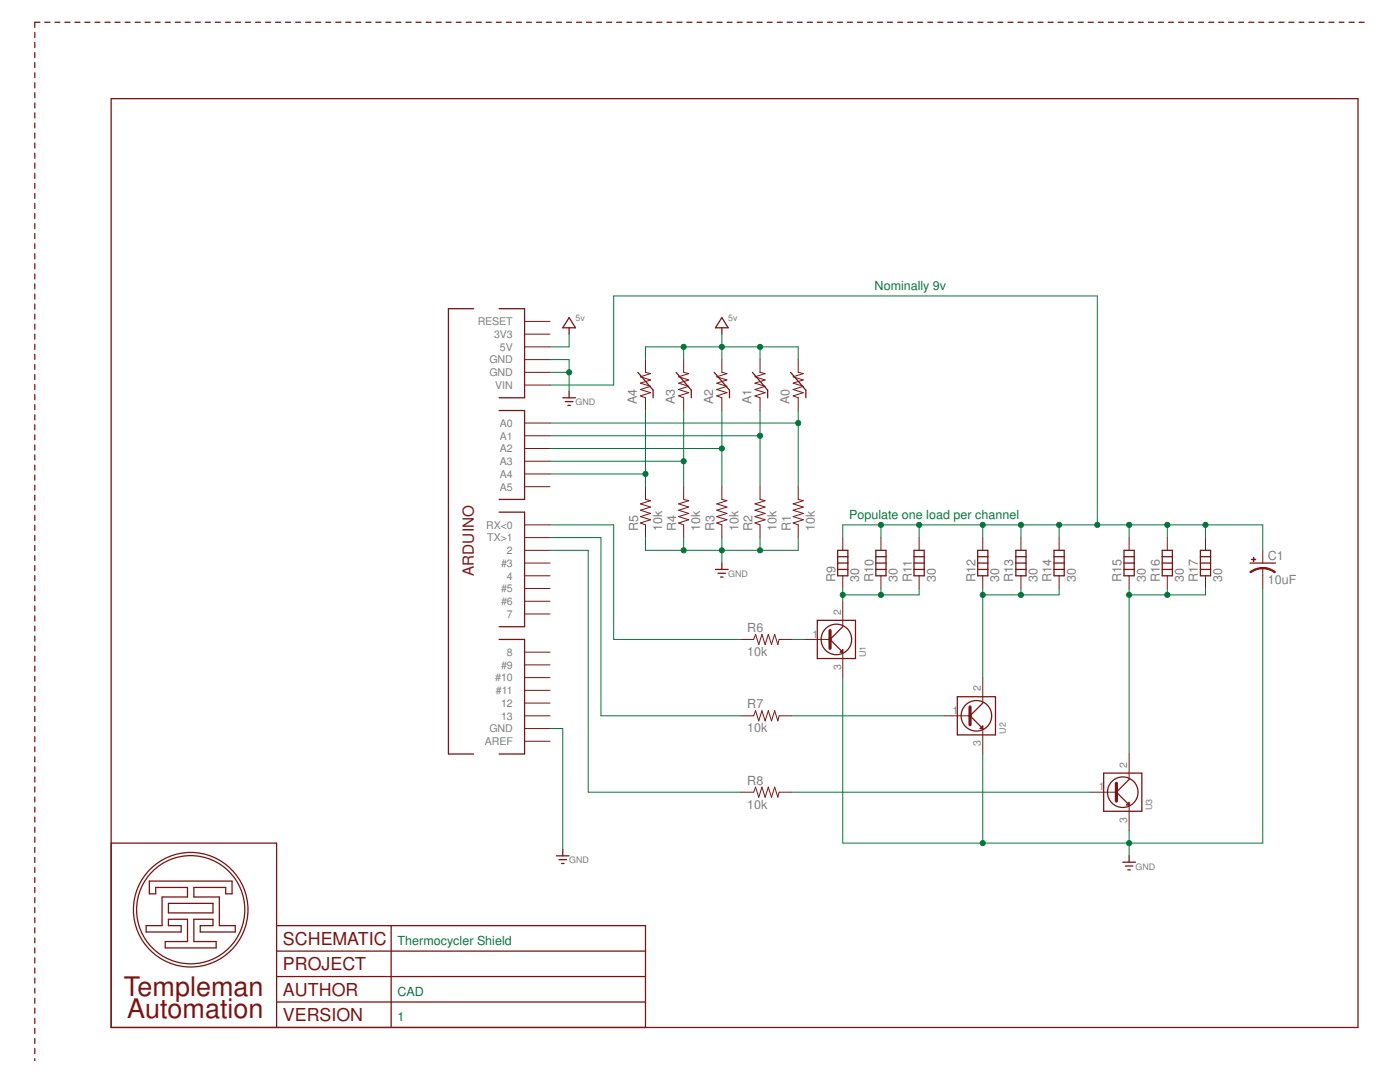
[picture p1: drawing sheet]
<svg xmlns="http://www.w3.org/2000/svg" width="279mm" height="216mm" viewBox="0 0 279 216" stroke-linecap="round" stroke-linejoin="round" font-family="sans-serif">
<g fill="none" stroke="#791413" stroke-width=".25">
<path d="M6.9 6.5v1M6.9 8.5v1M6.9 10.5v1M6.9 12.5v1M6.9 14.5v1M6.9 16.5v1M6.9 18.5v1M8 4.4h-1.1v1.1M8.9 4.4h1M11 4.4h.9M13 4.4h1M14.9 4.4h1.1"/>
<path d="M16.9 4.4h1M19 4.4h.9M21 4.4h1M22.2 19.7h248.8v185.3h-248.8zM22.9 4.4h1.1M25 4.4h1M27 4.4h1M29 4.4h1M31 4.4h1M33 4.4h1M35 4.4h1M37 4.4h1"/>
<path d="M39 4.4h1M41 4.4h1M43 4.4h1M45 4.4h1M47 4.4h1M49 4.4h1M51 4.4h1M53 4.4h1M55 4.4h1M57 4.4h1M59 4.4h1M61 4.4h1"/>
<path d="M63 4.4h1M65 4.4h1M67 4.4h1M69 4.4h1M71 4.4h1M73 4.4h1M75 4.4h1M77 4.4h1M79 4.4h1M81 4.4h1M83 4.4h1M85 4.4h1"/>
<path d="M87 4.4h1.1M89 4.4h1M91.1 4.4h.9M93 4.4h1.1M95 4.4h1.1M97 4.4h1M99.1 4.4h.9M101 4.4h1.1M103 4.4h1.1M105.1 4.4h.9M107.1 4.4h1M109.1 4.4h1"/>
<path d="M111.1 4.4h1M113.1 4.4h.9M115.1 4.4h1M117.1 4.4h1M119.1 4.4h1M121.1 4.4h1M123.1 4.4h1M125.1 4.4h1M127.1 4.4h1M129.1 4.4h1M131.1 4.4h1M133.1 4.4h1"/>
<path d="M135.1 4.4h1M137.1 4.4h1M139.1 4.4h1M141.1 4.4h1M143.1 4.4h1M145.1 4.4h1M147.1 4.4h1M149.1 4.4h1M151.1 4.4h1M153.1 4.4h1M155.1 4.4h1M157.1 4.4h1"/>
<path d="M159.1 4.4h1M161.1 4.4h1M163.1 4.4h1M165.1 4.4h1M167.1 4.4h1M169.1 4.4h1M171.1 4.4h1M173.1 4.4h1M175.1 4.4h1M177.1 4.4h1M179.2 4.4h.9M181.1 4.4h1.1"/>
<path d="M183.1 4.4h1M185.2 4.4h.9M187.2 4.4h1M189.1 4.4h1.1M191.1 4.4h1.1M193.2 4.4h.9M195.2 4.4h1M197.1 4.4h1.1M199.2 4.4h1M201.2 4.4h1M203.2 4.4h1M205.2 4.4h1"/>
<path d="M207.2 4.4h1M209.2 4.4h1M211.2 4.4h1M213.2 4.4h1M215.2 4.4h1M217.2 4.4h1M219.2 4.4h1M221.2 4.4h1M223.2 4.4h1M225.2 4.4h1M227.2 4.4h1M229.2 4.4h1"/>
<path d="M231.2 4.4h1M233.2 4.4h1M235.2 4.4h1M237.2 4.4h1M239.2 4.4h1M241.2 4.4h1M243.2 4.4h1M245.2 4.4h1M247.2 4.4h1M249.2 4.4h1M251.2 4.4h1M253.2 4.4h1"/>
<path d="M255.2 4.4h1M257.2 4.4h1M259.2 4.4h1M261.2 4.4h1.1M263.2 4.4h1M265.2 4.4h1M267.3 4.4h.9M269.2 4.4h1.1M271.2 4.4h1M6.9 20.5v1M6.9 22.5v1M6.9 24.6v.9"/>
<path d="M6.9 26.5v1.1M6.9 28.5v1M6.9 30.6v1M6.9 32.6v1M6.9 34.6v1M6.9 36.6v1M6.9 38.6v1M6.9 40.6v1M6.9 42.6v1M6.9 44.6v1M6.9 46.6v1M6.9 48.6v1"/>
<path d="M6.9 50.6v1M6.9 52.6v1M6.9 54.7v1M6.9 56.6v1.1M6.9 58.7v1M6.9 60.7v1M6.9 62.7v1M6.9 64.7v1M6.9 66.7v1M6.9 68.7v1M6.9 70.7v1M6.9 72.7v1"/>
<path d="M6.9 74.7v1M6.9 76.7v1M6.9 78.7v1.1M94.5 61.6h-5v88.9h5M99.6 61.6h5.1v17.8h-5.1M112.3 79.4h2.6M113.6 65.4v1.3M113.6 78.1v1.3M113.6 63.4l1.3 2h-2.6zM6.9 80.7v1M6.9 82.8v1M6.9 84.8v1"/>
<path d="M6.9 86.8v1M6.9 88.8v1M6.9 90.8v1M6.9 92.8v1M6.9 94.8v1M6.9 96.8v1M6.9 98.8v1M99.6 81.9h5.1v17.8h-5.1M112.8 80.1h1.5M113.3 80.9h.5M6.9 100.8v1M6.9 102.8v1"/>
<path d="M6.9 104.8v1M6.9 106.8v1.1M6.9 108.8v1.1M6.9 110.9v.9M6.9 112.9v1M6.9 114.9v1M6.9 116.9v1M6.9 118.9v1M99.6 102.2h5.1v22.9h-5.1M249.5 112.4h5.1M6.9 120.9v1M6.9 122.9v1"/>
<path d="M6.9 124.9v1M6.9 126.9v1M6.9 128.9v1M6.9 130.9v1.1M6.9 132.9v1M6.9 135v.9M6.9 136.9v1.1M6.9 138.9v1.1M99.6 127.6h5.1v22.9h-5.1M163.1 123.8h7.6v7.6h-7.6zM167.7 130.1l.5-.5v.5zM168.2 125.1l-2.5 2.5 2.5 2.5"/>
<path d="M191.1 139h7.6v7.6h-7.6zM6.9 141v1M6.9 143v1M6.9 145v1M6.9 147v1M6.9 149v1M6.9 151v1M6.9 153v1M6.9 155v1M6.9 157v1M6.9 159v1M195.6 145.4l.5-.5v.5z"/>
<path d="M196.1 140.3l-2.5 2.5 2.5 2.6M6.9 161v1.1M6.9 163v1M6.9 165.1v1M6.9 167v1.1M6.9 169.1v1M6.9 171.1v1M6.9 173.1v1M6.9 175.1v1M6.9 177.1v1M6.9 179.1v1M22.2 168.2h33v36.8"/>
<path d="M29.8 175.8h16.5v2.6h-1.3v-1.3h-6.3v1.9h5.1v5.7h3.1v1.3h-6.9v-1.3h2.5v-1.3h-3.8v4.5h4.4v1.2h-10.1v-1.2h4.4v-4.5h-3.8v1.3h2.6v1.3h-7v-1.3h3.1v-5.7h5.1v-1.9h-6.3v1.3h-1.3zM111 170.8h2.6M111.5 171.5h1.6M112.1 172.3h.5M112.3 169.5v1.3M224.1 172h2.5M224.6 172.8h1.5M225.1 173.6h.5M225.3 170.8v1.2M6.9 181.1v1M6.9 183.1v1M6.9 185.1v1"/>
<path d="M6.9 187.2v.9M6.9 189.1v1.1M6.9 191.1v1.1M6.9 193.2v1M6.9 195.2v1M6.9 197.2v1M6.9 199.2v1M33.6 180.3h8.9v1.9h-8.9zM55.2 184.7h73.6v20.3M55.2 189.8h73.6M55.2 194.9h73.6M55.2 199.9h73.6"/>
<path d="M78.1 184.7v20.3M6.9 201.2v1M6.9 203.2v1M6.9 205.2v1M6.9 207.2v1M6.9 209.2v1M6.9 211.2v.4"/>
<circle cx="166.9" cy="127.6" r="3.1"/>
<circle cx="194.9" cy="142.8" r="3.1"/>
<circle cx="38.1" cy="181.5" r="10.8"/>
<circle cx="38.1" cy="181.5" r="11.4"/>
</g>
<g fill="none" stroke="#791413" stroke-width=".2">
<path d="M104.7 64.1h5.1M104.7 66.7h5.1M104.7 69.2h5.1M104.7 71.8h5.1M104.7 74.3h5.1M104.7 76.8h5.1M104.7 84.4h5.1M104.7 87h5.1M104.7 89.5h5.1M104.7 92h5.1M104.7 94.6h5.1M104.7 97.1h5.1"/>
<path d="M151.7 97.1v2.6l1 .2-2 .6 2 .7-2 .6 2 .6-2 .7 2 .6-2 .7 1 .3v2.6M159.3 97.1v2.6l1 .2-2 .6 2 .7-2 .6 2 .6-2 .7 2 .6-2 .7 1 .3v2.6M104.7 104.7h5.1M104.7 107.3h5.1M104.7 109.8h5.1M104.7 112.4h5.1M104.7 114.9h5.1M104.7 117.4h5.1M104.7 120h5.1M168.2 120v5.1M252 113.4v1.5M104.7 122.5h5.1"/>
<path d="M104.7 130.1h5.1M104.7 132.7h5.1M104.7 135.2h5.1M104.7 137.8h5.1M160.6 127.6h5.1M168.2 130.1v5.1M196.1 135.2v5.1M104.7 140.3h5.1M104.7 142.8h5.1M104.7 145.4h5.1M104.7 147.9h5.1M188.5 142.8h5.1"/>
<path d="M196.1 145.4v5.1"/>
</g>
<path d="M165.7 125.8v3.6M193.6 141.1v3.5" fill="none" stroke="#791413" stroke-width=".63"/>
<path d="M252 113.2a3.4 3.4 0 0 1 2.6 .9l-.2 .2a3.9 3.9 0 0 0-2.4-.8z" fill-rule="evenodd" fill="#791413"/>
<path d="M252 113.2a3.4 3.4 0 0 1 2.6 .9l-.2 .2a3.9 3.9 0 0 0-2.4-.8z" fill="none" stroke="#791413" stroke-width=".2"/>
<path d="M249.4 114.1a4.3 4.3 0 0 1 2.6-.9v.3a4.1 4.1 0 0 0-2.4 .8z" fill-rule="evenodd" fill="#791413"/>
<path d="M249.4 114.1a4.3 4.3 0 0 1 2.6-.9v.3a4.1 4.1 0 0 0-2.4 .8zM252 109.8v2.6M252 114.9v2.5" fill="none" stroke="#791413" stroke-width=".2"/>
<path d="M249.8 111.6l.8 .1z" fill-rule="evenodd" fill="#791413"/>
<path d="M249.8 111.6l.8 .1z" fill="none" stroke="#791413" stroke-width=".2"/>
<path d="M250.1 111.2l.1 .9z" fill-rule="evenodd" fill="#791413"/>
<g fill="none" stroke="#791413" stroke-width=".2">
<path d="M128.8 71.8v2.5l1 .2-2 .7 2 .6-2 .7 2 .6-2 .6 2 .7-2 .6 1 .4v2.5M136.4 71.8v2.5l1.1 .2-2.1 .7 2.1 .6-2.1 .7 2.1 .6-2.1 .6 2.1 .7-2.1 .6 1 .4v2.5M144.1 71.8v2.5l1 .2-2.1 .7 2.1 .6-2.1 .7 2.1 .6-2.1 .6 2.1 .7-2.1 .6 1.1 .4v2.5M151.7 71.8v2.5l1 .2-2 .7 2 .6-2 .7 2 .6-2 .6 2 .7-2 .6 1 .4v2.5M159.3 71.8v2.5l1 .2-2 .7 2 .6-2 .7 2 .6-2 .6 2 .7-2 .6 1 .4v2.5M128.8 97.1v2.6l1 .2-2 .6 2 .7-2 .6 2 .6-2 .7 2 .6-2 .7 1 .3v2.6M136.4 97.1v2.6l1.1 .2-2.1 .6 2.1 .7-2.1 .6 2.1 .6-2.1 .7 2.1 .6-2.1 .7 1 .3v2.6M144.1 97.1v2.6l1 .2-2.1 .6 2.1 .7-2.1 .6 2.1 .6-2.1 .7 2.1 .6-2.1 .7 1.1 .3v2.6M168.2 107.3v2.5M168.2 114.9v2.5M175.8 107.3v2.5M175.8 114.9v2.5"/>
<path d="M183.4 107.3v2.5M183.4 114.9v2.5M196.1 107.3v2.5M196.1 114.9v2.5M203.8 107.3v2.5M203.8 114.9v2.5M211.4 107.3v2.5M211.4 114.9v2.5M225.3 107.3v2.5M225.3 114.9v2.5M233 107.3v2.5M233 114.9v2.5"/>
<path d="M240.6 107.3v2.5M240.6 114.9v2.5M250.1 111.2l.1 .9zM147.9 127.6h2.5l.4-1 .6 2 .7-2 .6 2 .6-2 .7 2 .6-2 .6 2 .3-1h2.5M147.9 158.1h2.5l.4-1 .6 2 .7-2 .6 2 .6-2 .7 2 .6-2 .6 2 .3-1h2.5M147.9 142.8h2.5l.4-1 .6 2 .7-2 .6 2 .6-2 .7 2 .6-2 .6 2 .3-1h2.5M217.7 158.1h5.1M225.3 150.5v5M225.3 160.6v5.1"/>
</g>
<g fill="none" stroke="#791413" stroke-width=".25">
<path d="M127.3 74.3l3 3.6v1.5M134.9 74.3l3.1 3.6v1.5M142.5 74.3l3.1 3.6v1.5M144.1 65.4v1.3M144.1 63.4l1.2 2h-2.5zM150.2 74.3l3 3.6v1.5M157.8 74.3l3 3.6v1.5M142.8 113.6h2.5M143.3 114.4h1.5M143.8 115.1h.5M144.1 112.4v1.2M167.2 113.6h2"/>
<path d="M167.2 109.8h2v5.1h-2zM167.2 112.4h2M167.2 111.1h2M174.8 113.6h2M174.8 109.8h2v5.1h-2zM174.8 112.4h2M174.8 111.1h2M182.4 113.6h2M182.4 109.8h2v5.1h-2zM182.4 112.4h2M182.4 111.1h2M195.1 113.6h2"/>
<path d="M195.1 109.8h2v5.1h-2zM195.1 112.4h2M195.1 111.1h2M202.7 113.6h2.1M202.7 109.8h2.1v5.1h-2.1zM202.7 112.4h2.1M202.7 111.1h2.1M210.4 113.6h2M210.4 109.8h2v5.1h-2zM210.4 112.4h2M210.4 111.1h2M224.3 113.6h2.1"/>
<path d="M224.3 109.8h2.1v5.1h-2.1zM224.3 112.4h2.1M224.3 111.1h2.1M231.9 113.6h2.1M231.9 109.8h2.1v5.1h-2.1zM231.9 112.4h2.1M231.9 111.1h2.1M239.6 113.6h2M239.6 109.8h2v5.1h-2zM239.6 112.4h2M239.6 111.1h2M220.3 154.3h7.6v7.6h-7.6z"/>
<path d="M225.3 155.5l-2.5 2.6 2.5 2.5M224.8 160.6l.5-.5v.5z"/>
<circle cx="224.1" cy="158.1" r="3.1"/>
</g>
<path d="M222.8 156.3v3.6" fill="none" stroke="#791413" stroke-width=".63"/>
<path d="M109.8 74.3h3.8M109.8 71.8h3.8v6.3" fill="none" stroke="#06753c" stroke-width=".2"/>
<circle cx="113.6" cy="74.3" r=".51" fill="#06753c"/>
<g fill="none" stroke="#06753c" stroke-width=".2">
<path d="M128.8 107.3v2.5h30.5v-2.5M144.1 109.8v2.6M109.8 145.4h2.5v24.1"/>
<circle cx="113.6" cy="74.3" r=".51"/>
</g>
<circle cx="144.1" cy="109.8" r=".51" fill="#06753c"/>
<g fill="none" stroke="#06753c" stroke-width=".2">
<path d="M136.4 107.3v2.5M144.1 107.3v2.5"/>
<circle cx="144.1" cy="109.8" r=".51"/>
</g>
<circle cx="136.4" cy="109.8" r=".51" fill="#06753c"/>
<g fill="none" stroke="#06753c" stroke-width=".2">
<path d="M151.7 107.3v2.5"/>
<circle cx="136.4" cy="109.8" r=".51"/>
</g>
<circle cx="151.7" cy="109.8" r=".51" fill="#06753c"/>
<g fill="none" stroke="#06753c" stroke-width=".2">
<path d="M252 117.4v50.8h-83.8v-33M225.3 165.7v2.5"/>
<circle cx="151.7" cy="109.8" r=".51"/>
</g>
<circle cx="225.3" cy="168.2" r=".51" fill="#06753c"/>
<g fill="none" stroke="#06753c" stroke-width=".2">
<path d="M196.1 150.5v17.7M225.3 168.2v2.6"/>
<circle cx="225.3" cy="168.2" r=".51"/>
</g>
<circle cx="196.1" cy="168.2" r=".51" fill="#06753c"/>
<g fill="none" stroke="#06753c" stroke-width=".2">
<path d="M109.8 84.4h49.5M159.3 81.9v15.2"/>
<circle cx="196.1" cy="168.2" r=".51"/>
</g>
<circle cx="159.3" cy="84.4" r=".51" fill="#06753c"/>
<g fill="none" stroke="#06753c" stroke-width=".2">
<path d="M109.8 87h41.9M151.7 81.9v15.2"/>
<circle cx="159.3" cy="84.4" r=".51"/>
</g>
<circle cx="151.7" cy="87" r=".51" fill="#06753c"/>
<g fill="none" stroke="#06753c" stroke-width=".2">
<path d="M113.6 66.7v2.5h-3.8M128.8 71.8v-2.6h30.5v2.6M151.7 69.2v2.6"/>
<circle cx="151.7" cy="87" r=".51"/>
</g>
<circle cx="151.7" cy="69.2" r=".51" fill="#06753c"/>
<g fill="none" stroke="#06753c" stroke-width=".2">
<path d="M144.1 69.2v2.6"/>
<circle cx="151.7" cy="69.2" r=".51"/>
</g>
<circle cx="144.1" cy="69.2" r=".51" fill="#06753c"/>
<g fill="none" stroke="#06753c" stroke-width=".2">
<path d="M136.4 69.2v2.6M144.1 66.7v2.5"/>
<circle cx="144.1" cy="69.2" r=".51"/>
</g>
<circle cx="136.4" cy="69.2" r=".51" fill="#06753c"/>
<g fill="none" stroke="#06753c" stroke-width=".2">
<path d="M109.8 89.5h34.3M144.1 81.9v15.2"/>
<circle cx="136.4" cy="69.2" r=".51"/>
</g>
<circle cx="144.1" cy="89.5" r=".51" fill="#06753c"/>
<g fill="none" stroke="#06753c" stroke-width=".2">
<path d="M109.8 92h26.6M136.4 81.9v15.2"/>
<circle cx="144.1" cy="89.5" r=".51"/>
</g>
<circle cx="136.4" cy="92" r=".51" fill="#06753c"/>
<g fill="none" stroke="#06753c" stroke-width=".2">
<path d="M109.8 94.6h19M128.8 81.9v15.2"/>
<circle cx="136.4" cy="92" r=".51"/>
</g>
<circle cx="128.8" cy="94.6" r=".51" fill="#06753c"/>
<g fill="none" stroke="#06753c" stroke-width=".2">
<path d="M168.2 107.3v-2.6h83.8v5.1"/>
<circle cx="128.8" cy="94.6" r=".51"/>
</g>
<circle cx="219" cy="104.7" r=".51" fill="#06753c"/>
<g fill="none" stroke="#06753c" stroke-width=".2">
<path d="M109.8 76.8h12.7v-17.7h96.5v45.6M175.8 104.7v2.6"/>
<circle cx="219" cy="104.7" r=".51"/>
</g>
<circle cx="175.8" cy="104.7" r=".51" fill="#06753c"/>
<g fill="none" stroke="#06753c" stroke-width=".2">
<path d="M183.4 104.7v2.6"/>
<circle cx="175.8" cy="104.7" r=".51"/>
</g>
<circle cx="183.4" cy="104.7" r=".51" fill="#06753c"/>
<g fill="none" stroke="#06753c" stroke-width=".2">
<path d="M196.1 104.7v2.6"/>
<circle cx="183.4" cy="104.7" r=".51"/>
</g>
<circle cx="196.1" cy="104.7" r=".51" fill="#06753c"/>
<g fill="none" stroke="#06753c" stroke-width=".2">
<path d="M203.8 104.7v2.6"/>
<circle cx="196.1" cy="104.7" r=".51"/>
</g>
<circle cx="203.7" cy="104.7" r=".51" fill="#06753c"/>
<g fill="none" stroke="#06753c" stroke-width=".2">
<path d="M211.4 104.7v2.6"/>
<circle cx="203.7" cy="104.7" r=".51"/>
</g>
<circle cx="211.4" cy="104.7" r=".51" fill="#06753c"/>
<g fill="none" stroke="#06753c" stroke-width=".2">
<path d="M225.3 104.7v2.6"/>
<circle cx="211.4" cy="104.7" r=".51"/>
</g>
<circle cx="225.3" cy="104.7" r=".51" fill="#06753c"/>
<g fill="none" stroke="#06753c" stroke-width=".2">
<path d="M233 104.7v2.6"/>
<circle cx="225.3" cy="104.7" r=".51"/>
</g>
<circle cx="233" cy="104.7" r=".51" fill="#06753c"/>
<g fill="none" stroke="#06753c" stroke-width=".2">
<path d="M240.6 104.7v2.6"/>
<circle cx="233" cy="104.7" r=".51"/>
</g>
<circle cx="240.6" cy="104.7" r=".51" fill="#06753c"/>
<g fill="none" stroke="#06753c" stroke-width=".2">
<path d="M109.8 104.7h12.7v22.9h25.4M109.8 107.3h10.1v35.5h28M109.8 109.8h7.6v48.3h30.5M168.2 117.4v2.6M175.8 117.4v1.3h-7.6M158 127.6h2.6M158 142.8h30.5M158 158.1h59.7"/>
<circle cx="240.6" cy="104.7" r=".51"/>
</g>
<circle cx="168.2" cy="118.7" r=".51" fill="#06753c"/>
<g fill="none" stroke="#06753c" stroke-width=".2">
<path d="M183.4 117.4v1.3h-7.6"/>
<circle cx="168.2" cy="118.7" r=".51"/>
</g>
<circle cx="175.8" cy="118.7" r=".51" fill="#06753c"/>
<g fill="none" stroke="#06753c" stroke-width=".2">
<path d="M196.1 117.4v1.3h15.3v-1.3M203.8 117.4v1.3"/>
<circle cx="175.8" cy="118.7" r=".51"/>
</g>
<circle cx="203.7" cy="118.7" r=".51" fill="#06753c"/>
<circle cx="203.7" cy="118.7" r=".51" fill="none" stroke="#06753c" stroke-width=".2"/>
<circle cx="196.1" cy="118.7" r=".51" fill="#06753c"/>
<g fill="none" stroke="#06753c" stroke-width=".2">
<path d="M196.1 118.7v16.5M225.3 117.4v33.1M233 117.4v1.3h-7.7"/>
<circle cx="196.1" cy="118.7" r=".51"/>
</g>
<circle cx="225.3" cy="118.7" r=".51" fill="#06753c"/>
<g fill="none" stroke="#06753c" stroke-width=".2">
<path d="M240.6 117.4v1.3h-7.6"/>
<circle cx="225.3" cy="118.7" r=".51"/>
</g>
<circle cx="233" cy="118.7" r=".51" fill="#06753c"/>
<circle cx="233" cy="118.7" r=".51" fill="none" stroke="#06753c" stroke-width=".2"/>
<g font-size="5.4" fill="#791413">
<text x="24.7" y="198.7">Templeman</text>
<text x="25.4" y="203.1">Automation</text>
</g>
<g font-size="3.6" fill="#791413">
<text x="56.5" y="188.5">SCHEMATIC</text>
<text x="56.5" y="193.6">PROJECT</text>
<text x="56.5" y="203.8">VERSION</text>
<text x="56.5" y="198.7">AUTHOR</text>
</g>
<text font-size="3" fill="#791413" x="94.6" y="114.9" transform="rotate(-90 94.6 114.9)">ARDUINO</text>
<g font-size="2.5" fill="#06753c">
<text x="174.5" y="57.8">Nominally 9v</text>
<text x="169.5" y="103.5">Populate one load per channel</text>
<text x="79.3" y="188.5">Thermocycler Shield</text>
<text x="79.3" y="198.7">CAD</text>
<text x="79.3" y="203.8">1</text>
</g>
<g font-size="2.5" fill="#7b7d80">
<text x="127.1" y="80.6" transform="rotate(-90 127.1 80.6)">A4</text>
<text x="134.7" y="80.6" transform="rotate(-90 134.7 80.6)">A3</text>
<text x="142.3" y="80.6" transform="rotate(-90 142.3 80.6)">A2</text>
<text x="149.9" y="80.6" transform="rotate(-90 149.9 80.6)">A1</text>
<text x="157.6" y="80.6" transform="rotate(-90 157.6 80.6)">A0</text>
<text x="127.3" y="106" transform="rotate(-90 127.3 106)">R5</text>
<text x="132.1" y="106" transform="rotate(-90 132.1 106)">10k</text>
<text x="135" y="106" transform="rotate(-90 135 106)">R4</text>
<text x="139.7" y="106" transform="rotate(-90 139.7 106)">10k</text>
<text x="142.6" y="106" transform="rotate(-90 142.6 106)">R3</text>
<text x="147.4" y="106" transform="rotate(-90 147.4 106)">10k</text>
<text x="150.2" y="106" transform="rotate(-90 150.2 106)">R2</text>
<text x="155" y="106" transform="rotate(-90 155 106)">10k</text>
<text x="157.8" y="106" transform="rotate(-90 157.8 106)">R1</text>
<text x="162.6" y="106" transform="rotate(-90 162.6 106)">10k</text>
<text x="253" y="111.7">C1</text>
<text x="166.7" y="116.2" transform="rotate(-90 166.7 116.2)">R9</text>
<text x="171.5" y="116.2" transform="rotate(-90 171.5 116.2)">30</text>
<text x="174.3" y="116.2" transform="rotate(-90 174.3 116.2)">R10</text>
<text x="179.1" y="116.2" transform="rotate(-90 179.1 116.2)">30</text>
<text x="181.9" y="116.2" transform="rotate(-90 181.9 116.2)">R11</text>
<text x="186.7" y="116.2" transform="rotate(-90 186.7 116.2)">30</text>
<text x="194.6" y="116.2" transform="rotate(-90 194.6 116.2)">R12</text>
<text x="199.4" y="116.2" transform="rotate(-90 199.4 116.2)">30</text>
<text x="202.2" y="116.2" transform="rotate(-90 202.2 116.2)">R13</text>
<text x="207.1" y="116.2" transform="rotate(-90 207.1 116.2)">30</text>
<text x="209.8" y="116.2" transform="rotate(-90 209.8 116.2)">R14</text>
<text x="214.7" y="116.2" transform="rotate(-90 214.7 116.2)">30</text>
<text x="223.8" y="116.2" transform="rotate(-90 223.8 116.2)">R15</text>
<text x="228.6" y="116.2" transform="rotate(-90 228.6 116.2)">30</text>
<text x="231.4" y="116.2" transform="rotate(-90 231.4 116.2)">R16</text>
<text x="236.3" y="116.2" transform="rotate(-90 236.3 116.2)">30</text>
<text x="239.1" y="116.2" transform="rotate(-90 239.1 116.2)">R17</text>
<text x="243.9" y="116.2" transform="rotate(-90 243.9 116.2)">30</text>
<text x="253" y="116.5">10uF</text>
<text x="149.1" y="130.9">10k</text>
<text x="149.1" y="126.1">R6</text>
<text x="149.1" y="141.3">R7</text>
<text x="149.1" y="146.1">10k</text>
<text x="149.1" y="161.4">10k</text>
<text x="149.1" y="156.5">R8</text>
</g>
<g font-size="2.1" fill="#7b7d80">
<text x="95.3" y="64.9">RESET</text>
<text x="98.6" y="67.4">3V3</text>
<text x="99.8" y="70">5V</text>
<text x="97.7" y="72.5">GND</text>
<text x="97.7" y="75.1">GND</text>
<text x="98.8" y="77.6">VIN</text>
<text x="99.8" y="85.2">A0</text>
<text x="99.8" y="87.7">A1</text>
<text x="99.8" y="90.3">A2</text>
<text x="99.8" y="92.8">A3</text>
<text x="99.8" y="95.3">A4</text>
<text x="99.8" y="97.9">A5</text>
<text x="97" y="105.5">RX&lt;0</text>
<text x="97.2" y="108">TX&gt;1</text>
<text x="100" y="113.1">#3</text>
<text x="101.2" y="110.6">2</text>
<text x="100" y="118.2">#5</text>
<text x="101.2" y="115.7">4</text>
<text x="100" y="120.7">#6</text>
<text x="101.2" y="123.3">7</text>
<text x="167.9" y="122.7" transform="rotate(-90 167.9 122.7)">2</text>
<text x="101.2" y="130.9">8</text>
<text x="162.1" y="127.3">1</text>
<text x="98.8" y="136">#10</text>
<text x="100" y="133.4">#9</text>
<text x="167.9" y="133.6" transform="rotate(-90 167.9 133.6)">3</text>
<text x="195.7" y="138" transform="rotate(-90 195.7 138)">2</text>
<text x="99" y="138.5">#11</text>
<text x="100" y="141.1">12</text>
<text x="100" y="143.6">13</text>
<text x="190.1" y="142.5">1</text>
<text x="96.7" y="148.7">AREF</text>
<text x="97.7" y="146.1">GND</text>
<text x="195.7" y="148.9" transform="rotate(-90 195.7 148.9)">3</text>
<text x="225" y="153.2" transform="rotate(-90 225 153.2)">2</text>
<text x="219.3" y="157.7">1</text>
<text x="225" y="164.1" transform="rotate(-90 225 164.1)">3</text>
</g>
<g font-size="1.8" fill="#7b7d80">
<text x="114.9" y="64.1">5v</text>
<text x="145.3" y="64.1">5v</text>
<text x="114.9" y="80.9">GND</text>
<text x="145.3" y="115.1">GND</text>
<text x="172.8" y="131.1" transform="rotate(-90 172.8 131.1)">U1</text>
<text x="200.7" y="146.4" transform="rotate(-90 200.7 146.4)">U2</text>
<text x="229.9" y="161.6" transform="rotate(-90 229.9 161.6)">U3</text>
<text x="113.6" y="172.3">GND</text>
<text x="226.6" y="173.6">GND</text>
</g>
</svg>
